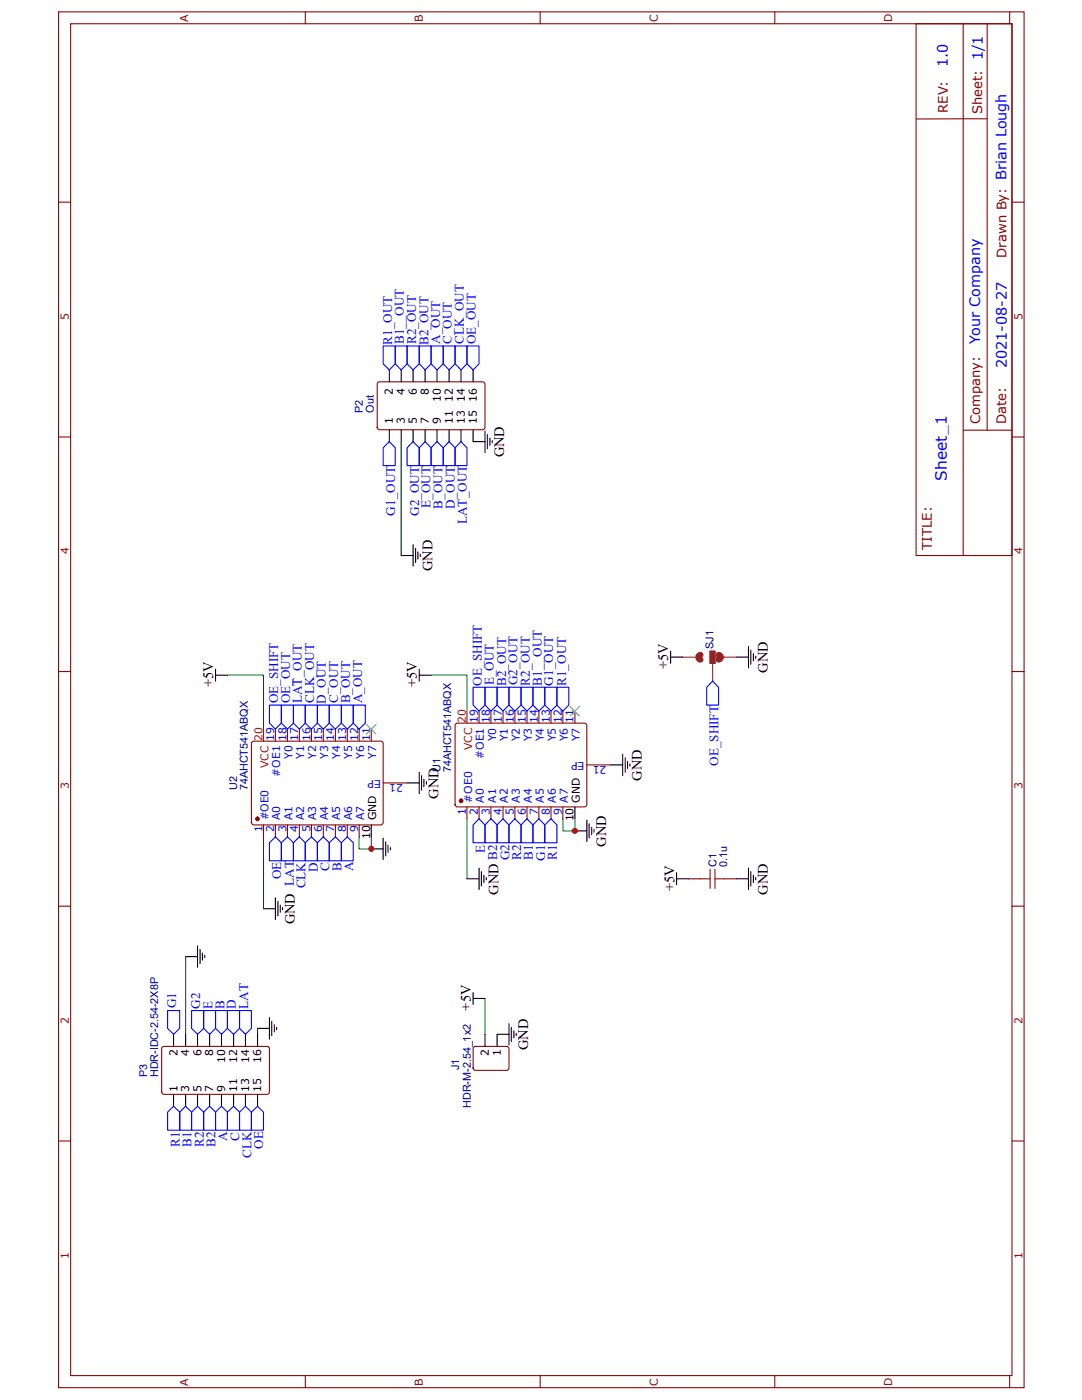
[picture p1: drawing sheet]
<svg xmlns="http://www.w3.org/2000/svg" width="216mm" height="279mm" viewBox="0 0 216 279" stroke-linecap="round" stroke-linejoin="round" font-family="sans-serif">
<g fill="none" stroke="#870000" stroke-width=".21">
<path d="M11.7 2.4h192.6v274.5h-192.6zM14.1 4.7h187.8v269.8h-187.8zM60.9 2.4v2.3M107.8 2.4v2.3M154.6 2.4v2.3M182.8 4.7h19.1v106.2h-19.1zM192.2 4.8v106M197 4.8v81.1M201.5 2.4v2.3M197 23.7h-14.2M11.7 40.3h2.4M201.9 40.3h2.4"/>
<path d="M75.5 76.3h21l.3 .4-.1 8.8-.4 .3-20.8-.1-.2-.4v-8.6zM11.7 87.2h2.4M192.2 85.9h9.6M201.9 87.2h2.4M11.7 134h2.4M201.9 134h2.4M50.2 148.1l.5-.2 25.5 .1 .3 .4-.1 16-.4 .2-25.6-.1-.2-.4zM11.7 180.8h2.4M201.9 180.8h2.4M11.7 227.7h2.4M201.9 227.7h2.4M60.9 274.5v2.4"/>
<path d="M107.8 274.5v2.4M154.6 274.5v2.4M201.5 274.5v2.4"/>
</g>
<g fill="none" stroke="#000" stroke-width=".21">
<path d="M77.7 73.8v2.4M80.1 73.8v2.4M82.4 73.8v2.4M84.8 73.8v2.4M87.2 73.8v2.4M89.6 73.8v2.4M92 73.8v2.4M94.4 73.8v2.4M77.7 85.8v2.3M80.1 85.8v2.3M82.4 85.8v2.3M84.8 85.8v2.3"/>
<path d="M87.2 85.8v2.3M89.6 85.8v2.3M92 85.8v2.3M94.4 85.8v2.3M74.1 169.4h2.4M76.5 167.3v4.2M77 168v2.8M77.4 168.7v1.4M77.9 169.2v.4"/>
</g>
<circle cx="51.4" cy="163.4" r=".36" fill="#870000"/>
<g fill="none" stroke="#870000" stroke-width=".21">
<path d="M54.9 145.5v2.4M57.4 145.5v2.4M59.7 145.5v2.4M62.1 145.5v2.4M64.5 145.5v2.4M66.9 145.5v2.4M69.3 145.5v2.4M71.7 145.5v2.4M74.1 145.5v2.4M76.5 156.3h4.7M90.9 144.5l.4-.2 25.6 .1 .2 .4-.1 16-.4 .2h-25.6l-.2-.4zM52.6 164.6v2.4"/>
<path d="M54.9 164.6v2.4M57.4 164.6v2.4M59.7 164.6v2.4M62.1 164.6v2.4M64.5 164.6v2.4M66.9 164.6v2.4M69.3 164.6v2.4M71.7 164.6v2.4"/>
<circle cx="51.4" cy="163.4" r=".36"/>
</g>
<path d="M74.1 164.6v2.4" fill="none" stroke="#000" stroke-width=".21"/>
<path d="M52.6 145.5v2.4" fill="none" stroke="#f00" stroke-width=".21"/>
<circle cx="92" cy="159.8" r=".36" fill="#870000"/>
<g fill="none" stroke="#870000" stroke-width=".21">
<path d="M95.6 141.9v2.4M98 141.9v2.4M100.4 141.9v2.4M102.7 141.9v2.4M105.2 141.9v2.4M107.5 141.9v2.4M109.9 141.9v2.4M112.3 141.9v2.4M114.7 141.9v2.4M117.1 152.7h4.8M93.2 161v2.4M95.6 161v2.4"/>
<path d="M98 161v2.4M100.4 161v2.4M102.7 161v2.4M105.2 161v2.4M107.5 161v2.4M109.9 161v2.4M112.3 161v2.4"/>
<circle cx="92" cy="159.8" r=".36"/>
</g>
<g fill="none" stroke="#000" stroke-width=".21">
<path d="M43 134.7h2.4M43 133.6v2.3M83.7 134.7h2.3M83.7 133.6v2.3M93.2 175.4h2.4M95.6 173.2v4.3M96.1 173.9v2.9M96.6 174.7v1.4M97 175.1v.5M114.7 161v2.4M114.7 165.8h2.4M117.1 163.7v4.3"/>
<path d="M117.6 164.4v2.9M118.1 165.1v1.4M118.5 165.6v.5"/>
</g>
<path d="M93.2 141.9v2.4" fill="none" stroke="#f00" stroke-width=".21"/>
<path d="M45.4 134.7h7.2v10.8M86 134.7h7.2v7.2M93.2 163.4v12M112.3 163.4v2.4h2.4v-2.4" fill="none" stroke="#008700" stroke-width=".21"/>
<path d="M113.7 141l2 1.9M115.7 141l-2 1.9" fill="none" stroke="#3c3" stroke-width=".21"/>
<path d="M139.8 130.7a.49 .49 0 0 0-.5 .5 .49 .49 0 0 0 .5 .5M143.4 130.7a.49 .49 0 0 1 .4 .5 .49 .49 0 0 1-.4 .5" fill="none" stroke="#8c2424" stroke-width="1.2"/>
<path d="M141.7 130h1v2.4h-1zM142.2 132.4v1.2M142.2 131.1h2.4" fill="none" stroke="#8c2424" stroke-width=".21"/>
<path d="M141.7 130h1v2.4h-1z" fill="#8c2424"/>
<path d="M136.2 131.1h2.4M141.7 130h1v2.4h-1zM142.2 133.6v2.3M144.6 131.1h2.4" fill="none" stroke="#8c2424" stroke-width=".21"/>
<g fill="none" stroke="#000" stroke-width=".21">
<path d="M94.4 88.1h2.4M96.8 86v4.3M97.2 86.7v2.9M97.7 87.4v1.5M98.2 87.9v.5M80.1 110.9h2.3M82.4 108.7v4.3M82.9 109.4v2.9M83.4 110.2v1.4M83.9 110.6v.5M133.8 131.1h2.4M133.8 130v2.4"/>
<path d="M147 131.1h2.4M149.4 129v4.3M149.8 129.8v2.8M150.3 130.4v1.5M150.8 130.9v.5M81.2 156.3h2.5M83.7 154.1v4.3M84.1 154.8v2.9M84.6 155.5v1.5M85.1 156v.5M121.9 152.7h2.3M124.2 150.5v4.3"/>
<path d="M124.8 151.3v2.8M125.2 151.9v1.5M125.7 152.4v.5M54.9 179.2v4.3M55.5 179.9v2.9M135 175.4h2.4M135 174.2v2.4M147 175.4h2.4M149.4 173.2v4.3M149.8 173.9v2.9M150.3 174.7v1.4M150.8 175.1v.5"/>
<path d="M37 190.9h2.4M39.4 188.8v4.2M39.9 189.5v2.8M40.4 190.2v1.4M40.9 190.7v.4M52.6 181.4h2.3M55.9 180.6v1.5M56.4 181.1v.5M94.4 199.3h2.4M94.4 198.1v2.3M34.6 206.4v2.4M34.6 218.4v2.4"/>
<path d="M37 206.4v2.4M37 218.4v2.4M39.4 206.4v2.4M39.4 218.4v2.4M41.8 206.4v2.4M41.8 218.4v2.4M44.2 206.4v2.4M44.2 218.4v2.4M46.6 206.4v2.4M46.6 218.4v2.4M49 206.4v2.4M49 218.4v2.4"/>
<path d="M51.4 206.4v2.4M51.4 218.4v2.4M51.4 205.2h2.4M53.8 203.1v4.3M54.2 203.8v2.9M54.7 204.5v1.5M55.2 205v.5M96.8 206.4v2.4M101.6 206.4h-2.4v2.4M101.6 204.3v4.3M102 205v2.9M102.5 205.7v1.4"/>
<path d="M103 206.2v.5"/>
</g>
<g fill="none" stroke="#00f" stroke-width=".21">
<path d="M76.5 69h2.4v3.6l-1.2 1.2-1.2-1.2zM78.9 69h2.3v3.6l-1.1 1.2-1.2-1.2zM81.2 69h2.5v3.6l-1.3 1.2-1.2-1.2zM83.7 69h2.3v3.6l-1.2 1.2-1.1-1.2zM86 69h2.4v3.6l-1.2 1.2-1.2-1.2zM88.4 69h2.4v3.6l-1.2 1.2-1.2-1.2zM90.8 69h2.4v3.6l-1.2 1.2-1.2-1.2zM93.2 69h2.4v3.6l-1.2 1.2-1.2-1.2zM77.7 88.1l1.2 1.3v3.5h-2.4v-3.5zM82.4 88.1l1.3 1.3v3.5h-2.5v-3.5zM84.8 88.1l1.2 1.3v3.5h-2.3v-3.5zM87.2 88.1l1.2 1.3v3.5h-2.4v-3.5z"/>
<path d="M89.6 88.1l1.2 1.3v3.5h-2.4v-3.5zM92 88.1l1.2 1.3v3.5h-2.4v-3.5zM94.4 137.2h2.4v3.5l-1.2 1.2-1.2-1.2zM96.8 137.2h2.4v3.5l-1.2 1.2-1.2-1.2zM99.2 137.2h2.4v3.5l-1.2 1.2-1.2-1.2zM101.6 137.2h2.4v3.5l-1.3 1.2-1.1-1.2zM104 137.2h2.3v3.5l-1.1 1.2-1.2-1.2zM106.3 137.2h2.4v3.5l-1.2 1.2-1.2-1.2zM108.7 137.2h2.4v3.5l-1.2 1.2-1.2-1.2zM111.1 137.2h2.4v3.5l-1.2 1.2-1.2-1.2zM142.2 135.9l1.2 1.3v3.5h-2.4v-3.5zM53.8 140.7h2.3v3.6l-1.2 1.2-1.1-1.2z"/>
<path d="M56.1 140.7h2.4v3.6l-1.1 1.2-1.3-1.2zM58.5 140.7h2.4v3.6l-1.2 1.2-1.2-1.2zM60.9 140.7h2.4v3.6l-1.2 1.2-1.2-1.2zM63.3 140.7h2.4v3.6l-1.2 1.2-1.2-1.2zM65.7 140.7h2.4v3.6l-1.2 1.2-1.2-1.2zM68.1 140.7h2.4v3.6l-1.2 1.2-1.2-1.2zM70.5 140.7h2.4v3.6l-1.2 1.2-1.2-1.2zM53.8 168.2l1.1-1.2 1.2 1.2v3.6h-2.3zM56.1 168.2l1.3-1.2 1.1 1.2v3.6h-2.4zM58.5 168.2l1.2-1.2 1.2 1.2v3.6h-2.4zM60.9 168.2l1.2-1.2 1.2 1.2v3.6h-2.4zM63.3 168.2l1.2-1.2 1.2 1.2v3.6h-2.4z"/>
<path d="M65.7 168.2l1.2-1.2 1.2 1.2v3.6h-2.4zM68.1 168.2l1.2-1.2 1.2 1.2v3.6h-2.4zM95.6 163.4l1.2 1.2v3.6h-2.4v-3.6zM98 163.4l1.2 1.2v3.6h-2.4v-3.6zM100.4 163.4l1.2 1.2v3.6h-2.4v-3.6zM102.7 163.4l1.3 1.2v3.6h-2.4v-3.6zM105.2 163.4l1.1 1.2v3.6h-2.3v-3.6zM107.5 163.4l1.2 1.2v3.6h-2.4v-3.6zM109.9 163.4l1.2 1.2v3.6h-2.4v-3.6zM33.4 201.7h2.5v3.5l-1.3 1.2-1.2-1.2zM38.2 201.7h2.4v3.5l-1.2 1.2-1.2-1.2zM40.6 201.7h2.4v3.5l-1.2 1.2-1.2-1.2z"/>
<path d="M43 201.7h2.4v3.5l-1.2 1.2-1.2-1.2zM45.4 201.7h2.4v3.5l-1.2 1.2-1.2-1.2zM47.8 201.7h2.4v3.5l-1.2 1.2-1.2-1.2zM33.4 222l1.2-1.2 1.3 1.2v3.6h-2.5zM35.9 222l1.1-1.2 1.2 1.2v3.6h-2.3zM38.2 222l1.2-1.2 1.2 1.2v3.6h-2.4zM40.6 222l1.2-1.2 1.2 1.2v3.6h-2.4zM43 222l1.2-1.2 1.2 1.2v3.6h-2.4zM45.4 222l1.2-1.2 1.2 1.2v3.6h-2.4zM47.8 222l1.2-1.2 1.2 1.2v3.6h-2.4zM50.2 222l1.2-1.2 1.2 1.2v3.6h-2.4z"/>
</g>
<path d="M80.1 88.1v22.8M52.6 167v14.4M71.7 167v2.4h2.4v-2.4M37 190.9v15.5M96.8 199.3v7.1M51.4 205.2v1.2" fill="none" stroke="#008700" stroke-width=".21"/>
<path d="M137.4 175.4h2.4M144.6 175.4h2.4M32.5 208.9h21l.3 .4-.1 8.9-.4 .2-20.8-.1-.2-.4v-8.6zM94.5 209.1l.4-.3 6.4 .1 .3 .4-.1 4.1-.4 .2-6.5-.1-.2-.4z" fill="none" stroke="#870000" stroke-width=".21"/>
<path d="M73.1 144.6l1.9 1.9M75 144.6l-1.9 1.9" fill="none" stroke="#3c3" stroke-width=".21"/>
<path d="M139.8 175.4h1.9M141.7 173.5v3.8M142.7 173.5v3.8M142.7 175.4h1.9" fill="none" stroke="#a10000" stroke-width=".21"/>
<g fill="#c00">
<circle cx="114.7" cy="165.8" r=".6"/>
<circle cx="74.1" cy="169.4" r=".61"/>
</g>
<text font-size="3.1" fill="#00f" x="188.9" y="95.9" transform="rotate(-90 188.9 95.9)">Sheet_1</text>
<g font-size="2.9" fill="#00f">
<text x="189.1" y="13.5" transform="rotate(-90 189.1 13.5)">1.0</text>
<text x="195.6" y="68.7" transform="rotate(-90 195.6 68.7)">Your Company</text>
<text x="200.9" y="73.4" transform="rotate(-90 200.9 73.4)">2021-08-27</text>
</g>
<g font-size="2.9">
<text x="100.6" y="91.3" transform="rotate(-90 100.6 91.3)">GND</text>
<text x="86.3" y="114" transform="rotate(-90 86.3 114)">GND</text>
<text x="42.5" y="137.2" transform="rotate(-90 42.5 137.2)">+5V</text>
<text x="83.2" y="137.2" transform="rotate(-90 83.2 137.2)">+5V</text>
<text x="133.4" y="133.6" transform="rotate(-90 133.4 133.6)">+5V</text>
<text x="153.2" y="134.3" transform="rotate(-90 153.2 134.3)">GND</text>
<text x="128.1" y="155.8" transform="rotate(-90 128.1 155.8)">GND</text>
<text x="87.5" y="159.4" transform="rotate(-90 87.5 159.4)">GND</text>
<text x="120.9" y="169" transform="rotate(-90 120.9 169)">GND</text>
<text x="99.4" y="178.5" transform="rotate(-90 99.4 178.5)">GND B2</text>
<text x="134.6" y="177.8" transform="rotate(-90 134.6 177.8)">+5V</text>
<text x="153.2" y="178.5" transform="rotate(-90 153.2 178.5)">GND</text>
<text x="58.8" y="184.5" transform="rotate(-90 58.8 184.5)">GND LAT</text>
<text x="93.9" y="201.7" transform="rotate(-90 93.9 201.7)">+5V</text>
<text x="105.4" y="209.6" transform="rotate(-90 105.4 209.6)">GND</text>
</g>
<g font-size="2.6" fill="#800">
<text x="189.1" y="22.6" transform="rotate(-90 189.1 22.6)">REV:</text>
<text x="196" y="22.8" transform="rotate(-90 196 22.8)">Sheet: 1/1</text>
<text x="200.8" y="51.5" transform="rotate(-90 200.8 51.5)">Drawn By: Brian Lough</text>
<text x="195.6" y="84.7" transform="rotate(-90 195.6 84.7)">Company:</text>
<text x="200.7" y="84.7" transform="rotate(-90 200.7 84.7)">Date:</text>
<text x="185.9" y="109.7" transform="rotate(-90 185.9 109.7)">TITLE:</text>
</g>
<g font-size="2.6" fill="#00f">
<text x="78.3" y="68.8" transform="rotate(-90 78.3 68.8)">R1_OUT</text>
<text x="80.6" y="68.7" transform="rotate(-90 80.6 68.7)">B1__OUT</text>
<text x="83" y="68.7" transform="rotate(-90 83 68.7)">R2_OUT</text>
<text x="85.5" y="68.9" transform="rotate(-90 85.5 68.9)">B2_OUT</text>
<text x="87.8" y="68.7" transform="rotate(-90 87.8 68.7)">A_OUT</text>
<text x="90.2" y="68.7" transform="rotate(-90 90.2 68.7)">C_OUT</text>
<text x="92.6" y="68.7" transform="rotate(-90 92.6 68.7)">CLK_OUT</text>
<text x="95" y="68.7" transform="rotate(-90 95 68.7)">OE_OUT</text>
<text x="85.9" y="101.4" transform="rotate(-90 85.9 101.4)">E_OUT</text>
<text x="88.3" y="101.6" transform="rotate(-90 88.3 101.6)">B_OUT</text>
<text x="90.8" y="101.6" transform="rotate(-90 90.8 101.6)">D_OUT</text>
<text x="78.8" y="102.9" transform="rotate(-90 78.8 102.9)">G1_OUT</text>
<text x="83.6" y="103" transform="rotate(-90 83.6 103)">G2_OUT</text>
<text x="93.1" y="104.6" transform="rotate(-90 93.1 104.6)">LAT_OUT</text>
<text x="96.1" y="136.8" transform="rotate(-90 96.1 136.8)">OE_SHIFT</text>
<text x="98.6" y="136.8" transform="rotate(-90 98.6 136.8)">E_OUT</text>
<text x="101" y="137" transform="rotate(-90 101 137)">B2_OUT</text>
<text x="103.3" y="136.8" transform="rotate(-90 103.3 136.8)">G2_OUT</text>
<text x="105.7" y="136.8" transform="rotate(-90 105.7 136.8)">R2_OUT</text>
<text x="108.1" y="136.8" transform="rotate(-90 108.1 136.8)">B1__OUT</text>
<text x="110.4" y="136.8" transform="rotate(-90 110.4 136.8)">G1_OUT</text>
<text x="112.9" y="136.9" transform="rotate(-90 112.9 136.9)">R1_OUT</text>
<text x="55.5" y="140.4" transform="rotate(-90 55.5 140.4)">OE_SHIFT</text>
<text x="57.9" y="140.4" transform="rotate(-90 57.9 140.4)">OE_OUT</text>
<text x="60.2" y="140.3" transform="rotate(-90 60.2 140.3)">LAT_OUT</text>
<text x="62.7" y="140.4" transform="rotate(-90 62.7 140.4)">CLK_OUT</text>
<text x="65" y="140.5" transform="rotate(-90 65 140.5)">D_OUT</text>
<text x="67.5" y="140.4" transform="rotate(-90 67.5 140.4)">C_OUT</text>
<text x="69.9" y="140.4" transform="rotate(-90 69.9 140.4)">B_OUT</text>
<text x="72.3" y="140.4" transform="rotate(-90 72.3 140.4)">A_OUT</text>
<text x="143.4" y="152.9" transform="rotate(-90 143.4 152.9)">OE_SHIFT</text>
<text x="65.7" y="173.9" transform="rotate(-90 65.7 173.9)">C</text>
<text x="68.1" y="173.9" transform="rotate(-90 68.1 173.9)">B</text>
<text x="70.4" y="173.8" transform="rotate(-90 70.4 173.8)">A</text>
<text x="96.8" y="170.1" transform="rotate(-90 96.8 170.1)">E</text>
<text x="101.6" y="171.6" transform="rotate(-90 101.6 171.6)">G2</text>
<text x="104" y="171.6" transform="rotate(-90 104 171.6)">R2</text>
<text x="106.3" y="171.6" transform="rotate(-90 106.3 171.6)">B1</text>
<text x="108.8" y="171.8" transform="rotate(-90 108.8 171.8)">G1</text>
<text x="111.1" y="171.6" transform="rotate(-90 111.1 171.6)">R1</text>
<text x="56.1" y="175.5" transform="rotate(-90 56.1 175.5)">OE</text>
<text x="61" y="177.3" transform="rotate(-90 61 177.3)">CLK</text>
<text x="63.4" y="174" transform="rotate(-90 63.4 174)">D</text>
<text x="35.2" y="201.3" transform="rotate(-90 35.2 201.3)">G1</text>
<text x="40" y="201.4" transform="rotate(-90 40 201.4)">G2</text>
<text x="42.4" y="201.3" transform="rotate(-90 42.4 201.3)">E</text>
<text x="44.8" y="201.3" transform="rotate(-90 44.8 201.3)">B</text>
<text x="47.1" y="201.3" transform="rotate(-90 47.1 201.3)">D</text>
<text x="49.5" y="201.3" transform="rotate(-90 49.5 201.3)">LAT</text>
<text x="45.3" y="227.6" transform="rotate(-90 45.3 227.6)">A</text>
<text x="47.8" y="227.6" transform="rotate(-90 47.8 227.6)">C</text>
<text x="35.9" y="228.9" transform="rotate(-90 35.9 228.9)">R1</text>
<text x="38.2" y="228.9" transform="rotate(-90 38.2 228.9)">B1</text>
<text x="40.6" y="228.9" transform="rotate(-90 40.6 228.9)">R2</text>
<text x="43" y="228.9" transform="rotate(-90 43 228.9)">B2</text>
<text x="50.2" y="231.1" transform="rotate(-90 50.2 231.1)">CLK</text>
<text x="52.5" y="229.3" transform="rotate(-90 52.5 229.3)">OE</text>
</g>
<g font-size="2.2" fill="#800">
<text x="37.5" y="4.4" transform="rotate(-90 37.5 4.4)">A</text>
<text x="84.4" y="4.4" transform="rotate(-90 84.4 4.4)">B</text>
<text x="131.2" y="4.4" transform="rotate(-90 131.2 4.4)">C</text>
<text x="178.1" y="4.4" transform="rotate(-90 178.1 4.4)">D</text>
<text x="13.8" y="63.8" transform="rotate(-90 13.8 63.8)">5</text>
<text x="204" y="63.8" transform="rotate(-90 204 63.8)">5</text>
<text x="13.8" y="110.6" transform="rotate(-90 13.8 110.6)">4</text>
<text x="204" y="110.6" transform="rotate(-90 204 110.6)">4</text>
<text x="13.8" y="157.5" transform="rotate(-90 13.8 157.5)">3</text>
<text x="204" y="157.5" transform="rotate(-90 204 157.5)">3</text>
<text x="13.8" y="204.3" transform="rotate(-90 13.8 204.3)">2</text>
<text x="204" y="204.3" transform="rotate(-90 204 204.3)">2</text>
<text x="13.8" y="251.2" transform="rotate(-90 13.8 251.2)">1</text>
<text x="204" y="251.2" transform="rotate(-90 204 251.2)">1</text>
<text x="37.5" y="276.6" transform="rotate(-90 37.5 276.6)">A</text>
<text x="84.4" y="276.6" transform="rotate(-90 84.4 276.6)">B</text>
<text x="131.2" y="276.6" transform="rotate(-90 131.2 276.6)">C</text>
<text x="178.1" y="276.6" transform="rotate(-90 178.1 276.6)">D</text>
</g>
<g font-size="2.2" fill="#000080">
<text x="72.4" y="82.4" transform="rotate(-90 72.4 82.4)">P2</text>
<text x="74.6" y="82.4" transform="rotate(-90 74.6 82.4)">Out</text>
<text x="142.4" y="129.5" transform="rotate(-90 142.4 129.5)">SJ1</text>
<text x="87.9" y="154.1" transform="rotate(-90 87.9 154.1)">U1</text>
<text x="90" y="154.1" transform="rotate(-90 90 154.1)">74AHCT541ABQX</text>
<text x="47.3" y="157.7" transform="rotate(-90 47.3 157.7)">U2</text>
<text x="49.4" y="157.7" transform="rotate(-90 49.4 157.7)">74AHCT541ABQX</text>
<text x="143" y="173" transform="rotate(-90 143 173)">C1</text>
<text x="145.1" y="173" transform="rotate(-90 145.1 173)">0.1u</text>
<text x="29.4" y="215" transform="rotate(-90 29.4 215)">P3</text>
<text x="31.6" y="215" transform="rotate(-90 31.6 215)">HDR-IDC-2.54-2X8P</text>
<text x="91.6" y="213.6" transform="rotate(-90 91.6 213.6)">J1</text>
<text x="94" y="221.1" transform="rotate(-90 94 221.1)">HDR-M-2.54_1x2</text>
</g>
<g font-size="2.2">
<text x="78.4" y="78.8" transform="rotate(-90 78.4 78.8)">2</text>
<text x="80.8" y="78.8" transform="rotate(-90 80.8 78.8)">4</text>
<text x="83.2" y="78.8" transform="rotate(-90 83.2 78.8)">6</text>
<text x="85.6" y="78.8" transform="rotate(-90 85.6 78.8)">8</text>
<text x="88" y="80.1" transform="rotate(-90 88 80.1)">10</text>
<text x="90.3" y="80.1" transform="rotate(-90 90.3 80.1)">12</text>
<text x="92.8" y="80.1" transform="rotate(-90 92.8 80.1)">14</text>
<text x="95.1" y="80.1" transform="rotate(-90 95.1 80.1)">16</text>
<text x="78.4" y="84.6" transform="rotate(-90 78.4 84.6)">1</text>
<text x="80.8" y="84.6" transform="rotate(-90 80.8 84.6)">3</text>
<text x="83.2" y="84.6" transform="rotate(-90 83.2 84.6)">5</text>
<text x="85.6" y="84.6" transform="rotate(-90 85.6 84.6)">7</text>
<text x="88" y="84.6" transform="rotate(-90 88 84.6)">9</text>
<text x="90.3" y="84.6" transform="rotate(-90 90.3 84.6)">11</text>
<text x="92.8" y="84.6" transform="rotate(-90 92.8 84.6)">13</text>
<text x="95.1" y="84.6" transform="rotate(-90 95.1 84.6)">15</text>
<text x="115.7" y="160.2" transform="rotate(-90 115.7 160.2)">GND</text>
<text x="73.9" y="167.5" transform="rotate(-90 73.9 167.5)">10</text>
<text x="75.1" y="163.7" transform="rotate(-90 75.1 163.7)">GND</text>
<text x="114.5" y="163.9" transform="rotate(-90 114.5 163.9)">10</text>
<text x="35.4" y="210.7" transform="rotate(-90 35.4 210.7)">2</text>
<text x="37.8" y="210.7" transform="rotate(-90 37.8 210.7)">4</text>
<text x="40.2" y="210.7" transform="rotate(-90 40.2 210.7)">6</text>
<text x="42.5" y="210.7" transform="rotate(-90 42.5 210.7)">8</text>
<text x="45" y="212" transform="rotate(-90 45 212)">10</text>
<text x="47.3" y="212" transform="rotate(-90 47.3 212)">12</text>
<text x="49.7" y="212" transform="rotate(-90 49.7 212)">14</text>
<text x="52.1" y="212" transform="rotate(-90 52.1 212)">16</text>
<text x="97.5" y="210.7" transform="rotate(-90 97.5 210.7)">2</text>
<text x="99.9" y="210.7" transform="rotate(-90 99.9 210.7)">1</text>
<text x="35.4" y="217.9" transform="rotate(-90 35.4 217.9)">1</text>
<text x="37.8" y="217.9" transform="rotate(-90 37.8 217.9)">3</text>
<text x="40.2" y="217.9" transform="rotate(-90 40.2 217.9)">5</text>
<text x="42.5" y="217.9" transform="rotate(-90 42.5 217.9)">7</text>
<text x="45" y="217.9" transform="rotate(-90 45 217.9)">9</text>
<text x="47.3" y="217.9" transform="rotate(-90 47.3 217.9)">11</text>
<text x="49.7" y="217.9" transform="rotate(-90 49.7 217.9)">13</text>
<text x="52.1" y="217.9" transform="rotate(-90 52.1 217.9)">15</text>
</g>
<g font-size="2.2" fill="#f00">
<text x="52.4" y="147.8" transform="rotate(-90 52.4 147.8)">20</text>
<text x="93" y="144.2" transform="rotate(-90 93 144.2)">20</text>
<text x="94.2" y="149.7" transform="rotate(-90 94.2 149.7)">VCC</text>
<text x="53.6" y="153.3" transform="rotate(-90 53.6 153.3)">VCC</text>
</g>
<g font-size="2.2" fill="#00f">
<text x="54.7" y="147.8" transform="rotate(-90 54.7 147.8)">19</text>
<text x="57.1" y="147.8" transform="rotate(-90 57.1 147.8)">18</text>
<text x="59.5" y="147.8" transform="rotate(-90 59.5 147.8)">17</text>
<text x="61.9" y="147.8" transform="rotate(-90 61.9 147.8)">16</text>
<text x="64.3" y="147.8" transform="rotate(-90 64.3 147.8)">15</text>
<text x="66.7" y="147.8" transform="rotate(-90 66.7 147.8)">14</text>
<text x="69.1" y="147.8" transform="rotate(-90 69.1 147.8)">13</text>
<text x="71.5" y="147.8" transform="rotate(-90 71.5 147.8)">12</text>
<text x="73.9" y="147.8" transform="rotate(-90 73.9 147.8)">11</text>
<text x="95.4" y="144.2" transform="rotate(-90 95.4 144.2)">19</text>
<text x="97.7" y="144.2" transform="rotate(-90 97.7 144.2)">18</text>
<text x="99" y="147.9" transform="rotate(-90 99 147.9)">Y0</text>
<text x="100.2" y="144.2" transform="rotate(-90 100.2 144.2)">17</text>
<text x="101.3" y="147.9" transform="rotate(-90 101.3 147.9)">Y1</text>
<text x="102.5" y="144.2" transform="rotate(-90 102.5 144.2)">16</text>
<text x="103.7" y="147.9" transform="rotate(-90 103.7 147.9)">Y2</text>
<text x="104.9" y="144.2" transform="rotate(-90 104.9 144.2)">15</text>
<text x="106.1" y="147.9" transform="rotate(-90 106.1 147.9)">Y3</text>
<text x="107.3" y="144.2" transform="rotate(-90 107.3 144.2)">14</text>
<text x="108.5" y="147.9" transform="rotate(-90 108.5 147.9)">Y4</text>
<text x="109.7" y="144.2" transform="rotate(-90 109.7 144.2)">13</text>
<text x="110.9" y="147.9" transform="rotate(-90 110.9 147.9)">Y5</text>
<text x="112.1" y="144.2" transform="rotate(-90 112.1 144.2)">12</text>
<text x="113.3" y="147.9" transform="rotate(-90 113.3 147.9)">Y6</text>
<text x="114.5" y="144.2" transform="rotate(-90 114.5 144.2)">11</text>
<text x="115.7" y="147.9" transform="rotate(-90 115.7 147.9)">Y7</text>
<text x="55.9" y="155" transform="rotate(-90 55.9 155)">#OE1</text>
<text x="58.3" y="151.5" transform="rotate(-90 58.3 151.5)">Y0</text>
<text x="60.7" y="151.5" transform="rotate(-90 60.7 151.5)">Y1</text>
<text x="63.1" y="151.5" transform="rotate(-90 63.1 151.5)">Y2</text>
<text x="65.5" y="151.5" transform="rotate(-90 65.5 151.5)">Y3</text>
<text x="67.9" y="151.5" transform="rotate(-90 67.9 151.5)">Y4</text>
<text x="70.3" y="151.5" transform="rotate(-90 70.3 151.5)">Y5</text>
<text x="72.7" y="151.5" transform="rotate(-90 72.7 151.5)">Y6</text>
<text x="75.1" y="151.5" transform="rotate(-90 75.1 151.5)">Y7</text>
<text x="76" y="155.6" transform="rotate(-180 76 155.6)">EP</text>
<text x="96.6" y="151.4" transform="rotate(-90 96.6 151.4)">#OE1</text>
<text x="116.6" y="152" transform="rotate(-180 116.6 152)">EP</text>
<text x="121" y="152.9" transform="rotate(-180 121 152.9)">21</text>
<text x="80.4" y="156.5" transform="rotate(-180 80.4 156.5)">21</text>
<text x="94.2" y="160.2" transform="rotate(-90 94.2 160.2)">#OE0</text>
<text x="96.6" y="160.2" transform="rotate(-90 96.6 160.2)">A0</text>
<text x="99" y="160.2" transform="rotate(-90 99 160.2)">A1</text>
<text x="101.3" y="160.2" transform="rotate(-90 101.3 160.2)">A2</text>
<text x="103.7" y="160.2" transform="rotate(-90 103.7 160.2)">A3</text>
<text x="106.1" y="160.2" transform="rotate(-90 106.1 160.2)">A4</text>
<text x="108.5" y="160.2" transform="rotate(-90 108.5 160.2)">A5</text>
<text x="110.9" y="160.2" transform="rotate(-90 110.9 160.2)">A6</text>
<text x="113.3" y="160.2" transform="rotate(-90 113.3 160.2)">A7</text>
<text x="52.4" y="166.1" transform="rotate(-90 52.4 166.1)">1</text>
<text x="53.6" y="163.7" transform="rotate(-90 53.6 163.7)">#OE0</text>
<text x="54.7" y="166.1" transform="rotate(-90 54.7 166.1)">2</text>
<text x="55.9" y="163.7" transform="rotate(-90 55.9 163.7)">A0</text>
<text x="57.1" y="166.1" transform="rotate(-90 57.1 166.1)">3</text>
<text x="58.3" y="163.7" transform="rotate(-90 58.3 163.7)">A1</text>
<text x="59.5" y="166.1" transform="rotate(-90 59.5 166.1)">4</text>
<text x="60.7" y="163.7" transform="rotate(-90 60.7 163.7)">A2</text>
<text x="61.9" y="166.1" transform="rotate(-90 61.9 166.1)">5</text>
<text x="63.1" y="163.7" transform="rotate(-90 63.1 163.7)">A3</text>
<text x="64.3" y="166.1" transform="rotate(-90 64.3 166.1)">6</text>
<text x="65.5" y="163.7" transform="rotate(-90 65.5 163.7)">A4</text>
<text x="66.7" y="166.1" transform="rotate(-90 66.7 166.1)">7</text>
<text x="67.9" y="163.7" transform="rotate(-90 67.9 163.7)">A5</text>
<text x="69.1" y="166.1" transform="rotate(-90 69.1 166.1)">8</text>
<text x="70.3" y="163.7" transform="rotate(-90 70.3 163.7)">A6</text>
<text x="71.5" y="166.1" transform="rotate(-90 71.5 166.1)">9</text>
<text x="72.7" y="163.7" transform="rotate(-90 72.7 163.7)">A7</text>
<text x="93" y="162.6" transform="rotate(-90 93 162.6)">1</text>
<text x="95.4" y="162.6" transform="rotate(-90 95.4 162.6)">2</text>
<text x="97.7" y="162.6" transform="rotate(-90 97.7 162.6)">3</text>
<text x="100.2" y="162.6" transform="rotate(-90 100.2 162.6)">4</text>
<text x="102.5" y="162.6" transform="rotate(-90 102.5 162.6)">5</text>
<text x="104.9" y="162.6" transform="rotate(-90 104.9 162.6)">6</text>
<text x="107.3" y="162.6" transform="rotate(-90 107.3 162.6)">7</text>
<text x="109.7" y="162.6" transform="rotate(-90 109.7 162.6)">8</text>
<text x="112.1" y="162.6" transform="rotate(-90 112.1 162.6)">9</text>
</g>
</svg>
